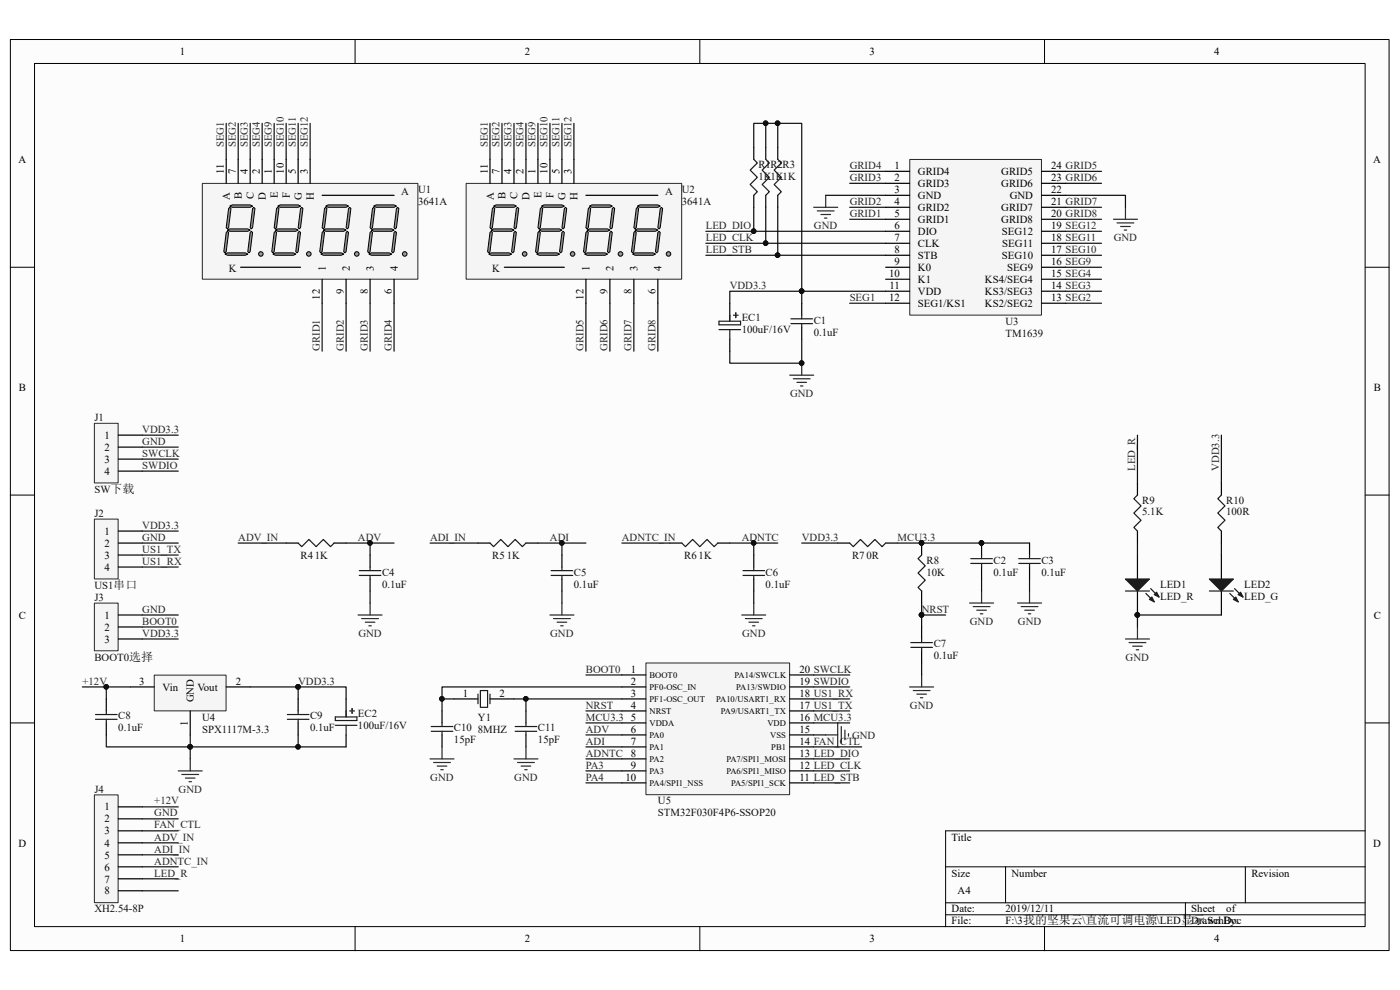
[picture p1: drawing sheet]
<svg xmlns="http://www.w3.org/2000/svg" width="297mm" height="210mm" viewBox="0 0 297 210" stroke-linecap="round" stroke-linejoin="round" font-family="sans-serif">
<path d="M2.2 8.4h292.5v193.2h-292.5z" fill="#fcfcfc"/>
<path d="M2.2 8.4h292.5v193.2h-292.5z" fill="none" stroke="#000" stroke-width=".21"/>
<path d="M7.4 13.5h282.2v183.1h-282.2z" fill="#fcfcfc"/>
<g fill="none" stroke="#000" stroke-width=".21">
<path d="M7.3 13.5h282.3v183.1h-282.3zM75.3 8.4v5.1M148.5 8.4v5.1M221.6 8.4v5.1M2.2 56.7h5.1M289.6 56.7h5.1M2.2 105h5.1M289.6 105h5.1M2.2 153.3h5.1M289.6 153.3h5.1M289.6 176.2h-89v20.4M75.3 196.6v5.1"/>
<path d="M148.5 196.6v5.1M200.6 183.9h89M200.6 191.5h89M200.6 194h89M213.3 183.9v7.6M221.6 196.6v5.1M251.5 191.5v5.1M264.2 183.9v7.6"/>
</g>
<g fill="none" stroke="#000" stroke-width=".25">
<path d="M195.5 115.2v2.5M208.2 115.2v2.5M218.4 115.2v2.5M195.5 125.4v2.5M195.5 133v2.5M195.5 138.1v2.5M208.2 120.3v2.5M218.4 120.3v2.5M93.8 150.8v2.5M93.8 155.9v2.5M96.3 148.3h5.1M103.9 148.3h5.1"/>
<path d="M111.6 150.8v2.5M111.6 155.9v2.5"/>
</g>
<g fill="none" stroke="#1c1c1c" stroke-width=".25">
<path d="M195.5 117.7l-.7 .8 1.5 1.5-1.5 1.6 1.5 1.5-1.5 1.5 .7 .8M205.9 119.5h4.6M205.9 118.5h4.6M208.2 117.7v.8M208.2 119.5v.8M216.1 119.5h4.6M216.1 118.5h4.6M218.4 117.7v.8M218.4 119.5v.8M193.2 137.3h4.6M193.2 136.3h4.6M195.5 135.5v.8"/>
<path d="M195.5 137.3v.8M91.5 155.1h4.6M91.5 154.1h4.6M93.8 153.3v.8M93.8 155.1v.8M101.4 147.2v2.1M101.9 146.5h1.5v3.5h-1.5zM103.9 147.2v2.1M109.3 155.1h4.6M109.3 154.1h4.6M111.6 153.3v.8M111.6 155.1v.8"/>
</g>
<g fill="none" stroke="#262626" stroke-width=".25">
<path d="M205.7 127.9h5.1M206.5 128.7h3.5M207.2 129.4h2.1M208 130.2h.5M208.2 125.4v2.5M215.9 127.9h5.1M216.6 128.7h3.6M217.4 129.4h2M218.2 130.2h.5M218.4 125.4v2.5M93.8 158.4v2.6M111.6 158.4v2.6"/>
<path d="M193 145.7h5.1M193.7 146.5h3.6M194.5 147.2h2M195.3 148h.5M195.5 143.2v2.5M91.2 161h5.1M92 161.7h3.6M92.8 162.5h2M93.5 163.3h.5M109 161h5.1M109.8 161.7h3.6M110.6 162.5h2"/>
<path d="M111.3 163.3h.5"/>
</g>
<g fill="#0e0e0e" stroke="#0e0e0e" stroke-width=".21">
<circle cx="208.2" cy="115.2" r=".48"/>
<circle cx="195.5" cy="115.2" r=".48"/>
<circle cx="195.5" cy="130.4" r=".48"/>
</g>
<path d="M32.8 143.3h15.2v7.5h-15.2z" fill="#f5f5f5"/>
<path d="M32.7 143.2h15.3v7.6h-15.3z" fill="none" stroke="#262626" stroke-width=".21"/>
<g fill="none" stroke="#000" stroke-width=".25">
<path d="M159.9 31.3v2.5M162.4 31.3v2.5M165 31.3v2.5M159.9 41.4v2.6M162.4 41.4v2.6M165 41.4v2.6M154.8 64.3v2.6M154.8 72v2.5M170.1 64.3v2.6M170.1 69.4v2.6M60.7 115.2h2.5M70.9 115.2h2.5"/>
<path d="M78.5 117.7v2.6M101.4 115.2h2.5M111.6 115.2h2.5M119.2 117.7v2.6M142.1 115.2h2.5M152.3 115.2h2.5M159.9 117.7v2.6M177.7 115.2h2.6M187.9 115.2h2.5M78.5 122.8v2.6M119.2 122.8v2.6M159.9 122.8v2.6"/>
<path d="M22.6 148.3v2.5M22.6 153.3v2.6M27.6 145.7h5.1M40.4 150.8v5.1M48 145.7h5.1M63.2 148.3v2.5M63.2 153.3v2.6M73.4 148.3v2.5M73.4 155.9v2.5"/>
</g>
<g fill="none" stroke="#262626" stroke-width=".25">
<path d="M172.6 44h5.1M173.4 44.7h3.5M174.2 45.5h2M174.9 46.3h.5M175.2 41.4v2.6M236.2 46.5h5.1M237 47.3h3.5M237.7 48h2.1M238.5 48.8h.5M238.8 44v2.5M167.5 79.6h5.1M170.1 77v2.6"/>
<path d="M168.3 80.3h3.6M169.1 81.1h2M169.8 81.9h.5M76 130.5h5.1M76.7 131.2h3.6M77.5 132h2M78.3 132.7h.5M78.5 127.9v2.6M116.7 130.5h5.1M117.4 131.2h3.6M118.2 132h2M119 132.7h.5"/>
<path d="M119.2 127.9v2.6M157.4 130.5h5M158.1 131.2h3.6M158.9 132h2M159.7 132.7h.5M159.9 127.9v2.6M175.2 155.9h2.5M177.7 153.3v5.1M178.5 154.1v3.6M179.2 154.9v2M180 155.6v.5M37.8 163.5h5.1"/>
<path d="M38.6 164.3h3.5M39.3 165h2.1M40.1 165.8h.5M40.4 161v2.5"/>
</g>
<g fill="none" stroke="#1c1c1c" stroke-width=".25">
<path d="M159.9 33.8l.8 .8-1.6 1.5 1.6 1.5-1.6 1.5 1.6 1.6-.8 .7M162.4 33.8l.8 .8-1.5 1.5 1.5 1.5-1.5 1.5 1.5 1.6-.8 .7M165 33.8l.8 .8-1.6 1.5 1.6 1.5-1.6 1.5 1.6 1.6-.8 .7M152.5 68.1h4.6v.8h-4.6zM152.5 69.9h4.6M154.8 66.9v1.2M154.8 69.9v2.1M155.6 66.9h1M156.1 66.4v1M167.8 68.6h4.6M167.8 67.6h4.6M170.1 66.9v.7"/>
<path d="M170.1 68.6v.8M63.2 115.2l.8 .8 1.5-1.6 1.6 1.6 1.5-1.6 1.5 1.6 .8-.8M103.9 115.2l.8 .8 1.5-1.6 1.6 1.6 1.5-1.6 1.5 1.6 .8-.8M144.6 115.2l.8 .8 1.5-1.6 1.6 1.6 1.5-1.6 1.5 1.6 .8-.8M180.3 115.2l.7 .8 1.5-1.6 1.6 1.6 1.5-1.6 1.5 1.6 .8-.8M76.2 122.1h4.6M76.2 121h4.6M78.5 120.3v.7M78.5 122.1v.7M116.9 122.1h4.6M116.9 121h4.6M119.2 120.3v.7"/>
<path d="M119.2 122.1v.7M157.6 122.1h4.6M157.6 121h4.6M159.9 120.3v.7M159.9 122.1v.7M20.3 152.6h4.5M20.3 151.6h4.5M22.6 150.8v.8M22.6 152.6v.7M61 152.6h4.5M61 151.6h4.5M63.2 150.8v.8"/>
<path d="M63.2 152.6v.7M71.1 152.1h4.6v.7h-4.6zM71.1 153.9h4.6M73.4 150.8v1.3M73.4 153.9v2M74.2 150.8h1M74.7 150.3v1"/>
</g>
<g fill="#0e0e0e" stroke="#0e0e0e" stroke-width=".21">
<circle cx="63.2" cy="145.7" r=".48"/>
<circle cx="170.1" cy="77" r=".48"/>
<circle cx="93.7" cy="148.2" r=".48"/>
<circle cx="111.6" cy="148.2" r=".48"/>
<circle cx="195.5" cy="130.4" r=".48"/>
<circle cx="22.5" cy="145.7" r=".48"/>
<circle cx="40.3" cy="158.4" r=".48"/>
<circle cx="63.2" cy="158.4" r=".48"/>
<circle cx="78.5" cy="115.2" r=".48"/>
<circle cx="119.2" cy="115.2" r=".48"/>
<circle cx="159.9" cy="115.2" r=".48"/>
<circle cx="195.5" cy="115.2" r=".48"/>
<circle cx="208.2" cy="115.2" r=".48"/>
<circle cx="159.9" cy="49" r=".48"/>
<circle cx="162.4" cy="51.6" r=".48"/>
<circle cx="165" cy="54.1" r=".49"/>
<circle cx="162.4" cy="26.1" r=".48"/>
<circle cx="165" cy="26.1" r=".49"/>
<circle cx="170.1" cy="61.8" r=".48"/>
</g>
<g fill="none" stroke="#0e0e0e" stroke-width=".25">
<path d="M48 26.2v7.6M50.5 26.2v7.6M53.1 26.2v7.6M55.6 26.2v7.6M58.2 26.2v7.6M60.7 26.2v7.6M63.2 26.2v7.6M65.8 26.2v7.6M103.9 26.2v7.6M106.5 26.2v7.6M109 26.2v7.6M111.6 26.2v7.6"/>
<path d="M114.1 26.2v7.6M116.7 26.2v7.6M119.2 26.2v7.6M121.8 26.2v7.6M162.4 26.2v5.1M165 26.2v5.1M180.3 38.9h7.6M180.3 36.3h7.6M226 38.9h7.7M226 36.3h7.7M149.7 54.1h15.3M149.7 51.6h12.7"/>
<path d="M149.7 49.1h10.2M159.9 44v5.1h28M162.4 44v7.6h25.5M165 44v10.1h22.9M175.2 41.4h12.7M180.3 46.5h7.6M180.3 44h7.6M226 41.4h12.8v2.6M226 59.2h7.7M226 56.7h7.7M226 54.1h7.7M226 51.6h7.7"/>
<path d="M226 49.1h7.7M226 46.5h7.7M226 44h7.7M68.3 64.3v10.2M73.4 64.3v10.2M78.5 64.3v10.2M83.6 64.3v10.2M124.3 64.3v10.2M129.4 64.3v10.2M134.5 64.3v10.2M139.6 64.3v10.2M154.8 64.3v-2.5h15.3v2.5"/>
<path d="M170.1 72v5h-15.3v-2.5M180.3 64.3h7.6M226 64.3h7.7M226 61.8h7.7M30.2 92.3h7.6M30.2 94.8h7.6M30.2 97.4h7.6M30.2 99.9h7.6M30.2 112.7h7.6M30.2 115.2h7.6M30.2 117.7h7.6M50.5 115.2h10.2"/>
<path d="M73.4 115.2h10.2M78.5 115.2v2.5M91.2 115.2h10.2M114.1 115.2h10.2M119.2 115.2v2.5M131.9 115.2h10.2M154.8 115.2h10.2M159.9 115.2v2.5M170.1 115.2h7.6M190.4 115.2h28M30.2 120.3h7.6M78.5 125.4v2.5"/>
<path d="M119.2 125.4v2.5M159.9 125.4v2.5M195.5 127.9v5.1M195.5 130.5h5.1M208.2 122.8v2.6M218.4 122.8v2.6M17.5 145.7h10.1M22.6 155.9v2.5h50.8M22.6 145.7v2.6M40.4 155.9v5.1M53.1 145.7h20.3v2.6M63.2 145.7v2.6"/>
<path d="M63.2 155.9v2.5M93.8 148.3v2.5M111.6 148.3v2.5M124.3 153.3h7.6M124.3 150.8h7.6M124.3 158.4h7.6M124.3 155.9h7.6M131.9 145.7h-38.1v2.6h2.5M172.6 153.3h7.7M172.6 150.8h7.7M172.6 145.7h7.7M172.6 148.3h7.7"/>
<path d="M172.6 143.2h7.7M172.6 155.9h2.6M195.5 140.6v2.6M124.3 161h7.6M172.6 161h7.7M172.6 163.5h7.7M172.6 166.1h7.7"/>
</g>
<path d="M20.1 128h5v10h-5z" fill="#f5f5f5"/>
<path d="M20 127.9h5.1v10.1h-5.1z" fill="none" stroke="#262626" stroke-width=".21"/>
<path d="M25.1 130.5h5.1M25.1 133h5.1M25.1 135.5h5.1" fill="none" stroke="#000" stroke-width=".25"/>
<path d="M30.2 133h7.6M30.2 130.5h7.6M30.2 135.5h7.6M124.3 143.2h7.6M172.6 158.4h10.2M30.2 171.2h7.6M30.2 173.7h7.6M30.2 176.2h7.6M30.2 178.8h7.6M30.2 181.3h7.6M30.2 183.9h7.6" fill="none" stroke="#0e0e0e" stroke-width=".25"/>
<path d="M43 38.9h45.6v20.3h-45.6z" fill="#f5f5f5"/>
<path d="M42.9 38.9h45.7v20.3h-45.7z" fill="none" stroke="#262626" stroke-width=".21"/>
<path d="M48 33.8v5.1M50.5 33.8v5.1M53.1 33.8v5.1M55.6 33.8v5.1M58.2 33.8v5.1M60.7 33.8v5.1M68.3 59.2v5.1M73.4 59.2v5.1M78.5 59.2v5.1M83.6 59.2v5.1" fill="none" stroke="#000" stroke-width=".25"/>
<g fill="#969696" stroke="#000" stroke-width=".21">
<path d="M47.7 53.9l.5-.3h3.9l.5 .3-.5 .2h-3.9z" fill-rule="evenodd"/>
<path d="M48.2 48.8l.5-.2h3.9l.5 .2-.5 .3h-3.9z" fill-rule="evenodd"/>
<path d="M48.7 43.7l.6-.2h3.8l.5 .2-.5 .3h-3.8z" fill-rule="evenodd"/>
<path d="M53.6 44.2l.2-.2 .3 .2-.5 4.1-.3 .3-.2-.3z" fill-rule="evenodd"/>
<path d="M48.5 44.2l.2-.2 .3 .2-.5 4.1-.3 .3-.2-.3z" fill-rule="evenodd"/>
<path d="M48 49.3l.2-.2 .3 .2-.5 4.1-.3 .2-.2-.2z" fill-rule="evenodd"/>
<path d="M53.1 49.3l.2-.2 .3 .2-.5 4.1-.3 .2-.2-.2z" fill-rule="evenodd"/>
<path d="M57.9 53.9l.5-.3h3.8l.5 .3-.5 .2h-3.8z" fill-rule="evenodd"/>
<path d="M58.4 48.8l.5-.2h3.8l.5 .2-.5 .3h-3.8z" fill-rule="evenodd"/>
<path d="M58.9 43.7l.5-.2h3.8l.6 .2-.6 .3h-3.8z" fill-rule="evenodd"/>
<path d="M63.8 44.2l.2-.2 .3 .2-.5 4.1-.3 .3-.3-.3z" fill-rule="evenodd"/>
<path d="M58.7 44.2l.2-.2 .3 .2-.5 4.1-.3 .3-.2-.3z" fill-rule="evenodd"/>
<path d="M58.2 49.3l.2-.2 .3 .2-.5 4.1-.3 .2-.2-.2z" fill-rule="evenodd"/>
<path d="M63.2 49.3l.3-.2 .3 .2-.6 4.1-.2 .2-.3-.2z" fill-rule="evenodd"/>
<path d="M68.1 53.9l.5-.3h3.8l.5 .3-.5 .2h-3.8z" fill-rule="evenodd"/>
<path d="M68.6 48.8l.5-.2h3.8l.5 .2-.5 .3h-3.8z" fill-rule="evenodd"/>
<path d="M69.1 43.7l.5-.2h3.8l.5 .2-.5 .3h-3.8z" fill-rule="evenodd"/>
<path d="M73.9 44.2l.3-.2 .2 .2-.5 4.1-.2 .3-.3-.3z" fill-rule="evenodd"/>
<path d="M68.8 44.2l.3-.2 .3 .2-.6 4.1-.2 .3-.3-.3z" fill-rule="evenodd"/>
<path d="M68.3 49.3l.3-.2 .2 .2-.5 4.1-.2 .2-.3-.2z" fill-rule="evenodd"/>
<path d="M73.4 49.3l.3-.2 .2 .2-.5 4.1-.2 .2-.3-.2z" fill-rule="evenodd"/>
<path d="M78.3 53.9l.5-.3h3.8l.5 .3-.5 .2h-3.8z" fill-rule="evenodd"/>
<path d="M78.8 48.8l.5-.2h3.8l.5 .2-.5 .3h-3.8z" fill-rule="evenodd"/>
<path d="M79.3 43.7l.5-.2h3.8l.5 .2-.5 .3h-3.8z" fill-rule="evenodd"/>
<path d="M84.1 44.2l.3-.2 .2 .2-.5 4.1-.2 .3-.3-.3z" fill-rule="evenodd"/>
<path d="M79 44.2l.3-.2 .2 .2-.5 4.1-.2 .3-.3-.3z" fill-rule="evenodd"/>
<path d="M78.5 49.3l.3-.2 .2 .2-.5 4.1-.2 .2-.3-.2z" fill-rule="evenodd"/>
<path d="M83.6 49.3l.3-.2 .2 .2-.5 4.1-.3 .2-.2-.2z" fill-rule="evenodd"/>
<circle cx="55.3" cy="53.9" r=".48"/>
<circle cx="65.5" cy="53.9" r=".48"/>
<circle cx="75.7" cy="53.9" r=".48"/>
<circle cx="85.9" cy="53.9" r=".48"/>
</g>
<path d="M63.2 33.8v5.1M65.8 33.8v5.1M51 56.7h12.8M68.3 41.4h15.3" fill="none" stroke="#000" stroke-width=".25"/>
<path d="M98.9 38.9h45.7v20.3h-45.7z" fill="#f5f5f5"/>
<path d="M98.9 38.9h45.7v20.3h-45.7z" fill="none" stroke="#262626" stroke-width=".21"/>
<path d="M103.9 33.8v5.1M106.5 33.8v5.1M109 33.8v5.1M111.6 33.8v5.1M114.1 33.8v5.1M116.7 33.8v5.1M124.3 59.2v5.1M129.4 59.2v5.1M134.5 59.2v5.1M139.6 59.2v5.1" fill="none" stroke="#000" stroke-width=".25"/>
<g fill="#969696" stroke="#000" stroke-width=".21">
<path d="M103.7 53.9l.5-.3h3.8l.5 .3-.5 .2h-3.8z" fill-rule="evenodd"/>
<path d="M104.2 48.8l.5-.2h3.8l.5 .2-.5 .3h-3.8z" fill-rule="evenodd"/>
<path d="M104.7 43.7l.5-.2h3.8l.5 .2-.5 .3h-3.8z" fill-rule="evenodd"/>
<path d="M109.5 44.2l.3-.2 .3 .2-.6 4.1-.2 .3-.3-.3z" fill-rule="evenodd"/>
<path d="M104.5 44.2l.2-.2 .3 .2-.5 4.1-.3 .3-.3-.3z" fill-rule="evenodd"/>
<path d="M103.9 49.3l.3-.2 .3 .2-.6 4.1-.2 .2-.3-.2z" fill-rule="evenodd"/>
<path d="M109 49.3l.3-.2 .2 .2-.5 4.1-.2 .2-.3-.2z" fill-rule="evenodd"/>
<path d="M113.9 53.9l.5-.3h3.8l.5 .3-.5 .2h-3.8z" fill-rule="evenodd"/>
<path d="M114.4 48.8l.5-.2h3.8l.5 .2-.5 .3h-3.8z" fill-rule="evenodd"/>
<path d="M114.9 43.7l.5-.2h3.8l.5 .2-.5 .3h-3.8z" fill-rule="evenodd"/>
<path d="M119.7 44.2l.3-.2 .2 .2-.5 4.1-.2 .3-.3-.3z" fill-rule="evenodd"/>
<path d="M114.6 44.2l.3-.2 .2 .2-.5 4.1-.2 .3-.3-.3z" fill-rule="evenodd"/>
<path d="M114.1 49.3l.3-.2 .2 .2-.5 4.1-.2 .2-.3-.2z" fill-rule="evenodd"/>
<path d="M119.2 49.3l.3-.2 .2 .2-.5 4.1-.2 .2-.3-.2z" fill-rule="evenodd"/>
<path d="M124 53.9l.5-.3h3.9l.5 .3-.5 .2h-3.9z" fill-rule="evenodd"/>
<path d="M124.5 48.8l.6-.2h3.8l.5 .2-.5 .3h-3.8z" fill-rule="evenodd"/>
<path d="M125.1 43.7l.5-.2h3.8l.5 .2-.5 .3h-3.8z" fill-rule="evenodd"/>
<path d="M130.1 44l.3 .2-.5 4.1-.3 .3-.2-.3 .5-4.1z" fill-rule="evenodd"/>
<path d="M124.8 44.2l.3-.2 .2 .2-.5 4.1-.3 .3-.2-.3z" fill-rule="evenodd"/>
<path d="M124.3 49.3l.2-.2 .3 .2-.5 4.1-.3 .2-.2-.2z" fill-rule="evenodd"/>
<path d="M129.6 49.1l.3 .2-.5 4.1-.3 .2-.2-.2 .5-4.1z" fill-rule="evenodd"/>
<path d="M134.2 53.9l.5-.3h3.8l.5 .3-.5 .2h-3.8z" fill-rule="evenodd"/>
<path d="M134.7 48.8l.5-.2h3.8l.6 .2-.6 .3h-3.8z" fill-rule="evenodd"/>
<path d="M135.2 43.7l.5-.2h3.9l.5 .2-.5 .3h-3.9z" fill-rule="evenodd"/>
<path d="M140.1 44.2l.2-.2 .3 .2-.5 4.1-.3 .3-.2-.3z" fill-rule="evenodd"/>
<path d="M135 44.2l.2-.2 .3 .2-.5 4.1-.3 .3-.2-.3z" fill-rule="evenodd"/>
<path d="M134.5 49.3l.2-.2 .3 .2-.5 4.1-.3 .2-.2-.2z" fill-rule="evenodd"/>
<path d="M139.6 49.3l.2-.2 .3 .2-.5 4.1-.3 .2-.3-.2z" fill-rule="evenodd"/>
<circle cx="111.3" cy="53.9" r=".48"/>
<circle cx="121.5" cy="53.9" r=".48"/>
<circle cx="131.6" cy="53.9" r=".49"/>
<circle cx="141.8" cy="53.9" r=".48"/>
</g>
<path d="M119.2 33.8v5.1M121.8 33.8v5.1M107 56.7h12.7M124.3 41.4h15.3" fill="none" stroke="#000" stroke-width=".25"/>
<path d="M159.9 31.3v-5.1h10.2v35.6h17.8" fill="none" stroke="#0e0e0e" stroke-width=".25"/>
<g fill="#0e0e0e" stroke="#0e0e0e" stroke-width=".21">
<circle cx="162.4" cy="26.1" r=".48"/>
<circle cx="165" cy="26.1" r=".49"/>
<circle cx="170.1" cy="61.8" r=".48"/>
</g>
<path d="M193 33.9h27.9v32.9h-27.9z" fill="#f5f5f5"/>
<path d="M193 33.8h27.9v33h-27.9z" fill="none" stroke="#262626" stroke-width=".21"/>
<g fill="none" stroke="#000" stroke-width=".25">
<path d="M187.9 36.3h5.1M187.9 38.9h5.1M221 36.3h5M221 38.9h5M187.9 41.4h5.1M187.9 44h5.1M187.9 46.5h5.1M187.9 49.1h5.1M187.9 51.6h5.1M187.9 54.1h5.1M187.9 56.7h5.1M187.9 59.2h5.1"/>
<path d="M221 41.4h5M221 44h5M221 46.5h5M221 49.1h5M221 51.6h5M221 54.1h5M221 56.7h5M221 59.2h5M187.9 61.8h5.1M187.9 64.3h5.1M221 61.8h5M221 64.3h5"/>
</g>
<path d="M109 148.3h22.9" fill="none" stroke="#0e0e0e" stroke-width=".25"/>
<circle cx="111.6" cy="148.2" r=".48" fill="#0e0e0e" stroke="#0e0e0e" stroke-width=".21"/>
<path d="M137.1 140.7h30.4v27.9h-30.4z" fill="#f5f5f5"/>
<path d="M137 140.6h30.5v28h-30.5z" fill="none" stroke="#262626" stroke-width=".21"/>
<g fill="none" stroke="#000" stroke-width=".25">
<path d="M131.9 143.2h5.1M131.9 145.7h5.1M131.9 148.3h5.1M131.9 150.8h5.1M131.9 153.3h5.1M131.9 155.9h5.1M131.9 158.4h5.1M167.5 143.2h5.1M167.5 145.7h5.1M167.5 148.3h5.1M167.5 150.8h5.1M167.5 153.3h5.1"/>
<path d="M167.5 155.9h5.1M167.5 158.4h5.1M131.9 161h5.1M131.9 163.5h5.1M131.9 166.1h5.1M167.5 161h5.1M167.5 163.5h5.1M167.5 166.1h5.1"/>
</g>
<path d="M20.1 110.2h5v12.6h-5z" fill="#f5f5f5"/>
<path d="M20 110.1h5.1v12.7h-5.1z" fill="none" stroke="#262626" stroke-width=".21"/>
<path d="M25.1 112.7h5.1M25.1 115.2h5.1M25.1 117.7h5.1M25.1 120.3h5.1" fill="none" stroke="#000" stroke-width=".25"/>
<path d="M20.1 89.8h5v12.6h-5z" fill="#f5f5f5"/>
<path d="M20 89.8h5.1v12.6h-5.1z" fill="none" stroke="#262626" stroke-width=".21"/>
<path d="M25.1 92.3h5.1M25.1 94.8h5.1M25.1 97.4h5.1M25.1 99.9h5.1M241.3 102.5v2.5M241.3 112.7v2.5M241.3 117.7v5.1M259.1 102.5v2.5M259.1 112.7v2.5M259.1 117.7v5.1M241.3 125.4v5.1M259.1 125.4v5.1" fill="none" stroke="#000" stroke-width=".25"/>
<path d="M241.3 92.3v10.2M259.1 92.3v10.2M241.3 115.2v2.5M259.1 115.2v2.5M259.1 130.5h-17.8v2.5M30.2 186.4h7.6M30.2 189h7.6" fill="none" stroke="#0e0e0e" stroke-width=".25"/>
<circle cx="241.3" cy="130.4" r=".48" fill="#0e0e0e" stroke="#0e0e0e" stroke-width=".21"/>
<g fill="#1c1c1c" stroke="#1c1c1c" stroke-width=".25">
<path d="M238.8 122.8h5l-2.5 2.6z"/>
<path d="M243.8 127.1l.6-.5 .5 1.1z"/>
<path d="M245.4 125.6l.5 1-1-.5z"/>
<path d="M256.6 122.8h5.1l-2.6 2.6z"/>
<path d="M261.7 127.1l.5-.5 .5 1.1z"/>
<path d="M262.7 126.1l.5-.5 .5 1z"/>
</g>
<path d="M241.3 105l-.8 .8 1.6 1.5-1.6 1.5 1.6 1.6-1.6 1.5 .8 .8M259.1 105l-.8 .8 1.6 1.5-1.6 1.5 1.6 1.6-1.6 1.5 .8 .8M238.8 125.4h5M243.1 125.9l1.8 1.8M244.1 124.9l1.8 1.7M256.6 125.4h5.1M260.9 125.9l1.8 1.8M261.9 124.9l1.8 1.7" fill="none" stroke="#1c1c1c" stroke-width=".25"/>
<path d="M238.8 135.5h5M239.5 136.3h3.6M240.3 137.1h2M241 137.8h.6M241.3 133v2.5" fill="none" stroke="#262626" stroke-width=".25"/>
<path d="M20.1 168.7h5v22.8h-5z" fill="#f5f5f5"/>
<path d="M20 168.6h5.1v22.9h-5.1z" fill="none" stroke="#262626" stroke-width=".21"/>
<path d="M25.1 171.2h5.1M25.1 173.7h5.1M25.1 176.2h5.1M25.1 178.8h5.1M25.1 181.3h5.1M25.1 183.9h5.1M25.1 186.4h5.1M25.1 189h5.1" fill="none" stroke="#000" stroke-width=".25"/>
<path d="M124.3 163.5h7.6M124.3 166.1h7.6" fill="none" stroke="#0e0e0e" stroke-width=".25"/>
<g font-size="2.3">
<text x="38.2" y="11.7">1</text>
<text x="111.3" y="11.7">2</text>
<text x="184.4" y="11.7">3</text>
<text x="257.6" y="11.7">4</text>
<text x="3.9" y="34.6">A</text>
<text x="189.8" y="35.9">1</text>
<text x="223" y="35.9">24 GRID5</text>
<text x="291.3" y="34.6">A</text>
<text x="47.5" y="36.9" transform="rotate(-90 47.5 36.9)">11</text>
<text x="50" y="36.9" transform="rotate(-90 50 36.9)">7</text>
<text x="52.6" y="36.9" transform="rotate(-90 52.6 36.9)">4</text>
<text x="55.1" y="36.9" transform="rotate(-90 55.1 36.9)">2</text>
<text x="57.7" y="36.9" transform="rotate(-90 57.7 36.9)">1</text>
<text x="60.2" y="36.9" transform="rotate(-90 60.2 36.9)">10</text>
<text x="61.5" y="42" transform="rotate(-90 61.5 42)">F</text>
<text x="62.7" y="36.9" transform="rotate(-90 62.7 36.9)">5</text>
<text x="65.3" y="36.9" transform="rotate(-90 65.3 36.9)">3</text>
<text x="103.5" y="36.9" transform="rotate(-90 103.5 36.9)">11</text>
<text x="106" y="36.9" transform="rotate(-90 106 36.9)">7</text>
<text x="108.5" y="36.9" transform="rotate(-90 108.5 36.9)">4</text>
<text x="111.1" y="36.9" transform="rotate(-90 111.1 36.9)">2</text>
<text x="113.6" y="36.9" transform="rotate(-90 113.6 36.9)">1</text>
<text x="116.2" y="36.9" transform="rotate(-90 116.2 36.9)">10</text>
<text x="117.4" y="42" transform="rotate(-90 117.4 42)">F</text>
<text x="118.7" y="36.9" transform="rotate(-90 118.7 36.9)">5</text>
<text x="121.2" y="36.9" transform="rotate(-90 121.2 36.9)">3</text>
<text x="189.8" y="38.4">2</text>
<text x="189.8" y="40.9">3</text>
<text x="194.7" y="37.1">GRID4</text>
<text x="194.7" y="39.7">GRID3</text>
<text x="212.4" y="39.7">GRID6</text>
<text x="212.4" y="37.1">GRID5</text>
<text x="223" y="40.9">22</text>
<text x="223" y="38.4">23 GRID6</text>
<text x="48.8" y="42.3" transform="rotate(-90 48.8 42.3)">A</text>
<text x="51.3" y="42.2" transform="rotate(-90 51.3 42.2)">B</text>
<text x="53.8" y="42.2" transform="rotate(-90 53.8 42.2)">C</text>
<text x="56.4" y="42.3" transform="rotate(-90 56.4 42.3)">D</text>
<text x="58.9" y="42.1" transform="rotate(-90 58.9 42.1)">E</text>
<text x="64" y="42.3" transform="rotate(-90 64 42.3)">G</text>
<text x="66.5" y="42.3" transform="rotate(-90 66.5 42.3)">H</text>
<text x="104.7" y="42.3" transform="rotate(-90 104.7 42.3)">A</text>
<text x="107.3" y="42.2" transform="rotate(-90 107.3 42.2)">B</text>
<text x="109.8" y="42.2" transform="rotate(-90 109.8 42.2)">C</text>
<text x="112.4" y="42.3" transform="rotate(-90 112.4 42.3)">D</text>
<text x="114.9" y="42.1" transform="rotate(-90 114.9 42.1)">E</text>
<text x="120" y="42.3" transform="rotate(-90 120 42.3)">G</text>
<text x="122.5" y="42.3" transform="rotate(-90 122.5 42.3)">H</text>
<text x="189.8" y="43.5">4</text>
<text x="189.8" y="46">5</text>
<text x="194.7" y="42.2">GND</text>
<text x="194.7" y="44.7">GRID2</text>
<text x="194.7" y="47.3">GRID1</text>
<text x="212.4" y="47.3">GRID8</text>
<text x="212.4" y="44.7">GRID7</text>
<text x="214.2" y="42.2">GND</text>
<text x="223" y="46">20 GRID8</text>
<text x="223" y="43.5">21 GRID7</text>
<text x="189.8" y="48.6">6</text>
<text x="189.8" y="51.1">7</text>
<text x="189.8" y="53.6">8</text>
<text x="194.7" y="49.8">DIO</text>
<text x="194.7" y="52.4">CLK</text>
<text x="212.6" y="49.8">SEG12</text>
<text x="212.6" y="52.4">SEG11</text>
<text x="223" y="53.6">17 SEG10</text>
<text x="223" y="51.1">18 SEG11</text>
<text x="223" y="48.6">19 SEG12</text>
<text x="69.1" y="57.4" transform="rotate(-90 69.1 57.4)">1</text>
<text x="74.2" y="57.4" transform="rotate(-90 74.2 57.4)">2</text>
<text x="79.3" y="57.4" transform="rotate(-90 79.3 57.4)">3</text>
<text x="84.4" y="57.4" transform="rotate(-90 84.4 57.4)">4</text>
<text x="125.1" y="57.4" transform="rotate(-90 125.1 57.4)">1</text>
<text x="130.2" y="57.4" transform="rotate(-90 130.2 57.4)">2</text>
<text x="135.3" y="57.4" transform="rotate(-90 135.3 57.4)">3</text>
<text x="140.3" y="57.4" transform="rotate(-90 140.3 57.4)">4</text>
<text x="188.6" y="58.8">10</text>
<text x="189.8" y="56.2">9</text>
<text x="194.7" y="54.9">STB</text>
<text x="194.7" y="57.4">K0</text>
<text x="212.6" y="54.9">SEG10</text>
<text x="213.7" y="57.4">SEG9</text>
<text x="223" y="58.8">15 SEG4</text>
<text x="223" y="56.2">16 SEG9</text>
<text x="67.8" y="63.6" transform="rotate(-90 67.8 63.6)">12</text>
<text x="72.9" y="62.4" transform="rotate(-90 72.9 62.4)">9</text>
<text x="78" y="62.4" transform="rotate(-90 78 62.4)">8</text>
<text x="83.1" y="62.4" transform="rotate(-90 83.1 62.4)">6</text>
<text x="123.8" y="63.6" transform="rotate(-90 123.8 63.6)">12</text>
<text x="128.9" y="62.4" transform="rotate(-90 128.9 62.4)">9</text>
<text x="134" y="62.4" transform="rotate(-90 134 62.4)">8</text>
<text x="139.1" y="62.4" transform="rotate(-90 139.1 62.4)">6</text>
<text x="188.6" y="63.8">12</text>
<text x="188.7" y="61.3">11</text>
<text x="194.7" y="60">K1</text>
<text x="194.7" y="62.6">VDD</text>
<text x="194.7" y="65.1">SEG1/KS1</text>
<text x="209" y="65.1">KS2/SEG2</text>
<text x="209" y="62.6">KS3/SEG3</text>
<text x="209" y="60">KS4/SEG4</text>
<text x="223" y="63.8">13 SEG2</text>
<text x="223" y="61.3">14 SEG3</text>
<text x="4" y="82.9">B</text>
<text x="291.4" y="82.9">B</text>
<text x="22.2" y="93.1">1</text>
<text x="22.2" y="95.6">2</text>
<text x="22.2" y="98.2">3</text>
<text x="22.2" y="100.7">4</text>
<text x="22.2" y="113.4">1</text>
<text x="22.2" y="116">2</text>
<text x="22.2" y="118.5">3</text>
<text x="22.2" y="121.1">4</text>
<text x="4" y="131.2">C</text>
<text x="22.2" y="131.2">1</text>
<text x="291.4" y="131.2">C</text>
<text x="22.2" y="133.8">2</text>
<text x="22.2" y="136.3">3</text>
<text x="133.8" y="142.7">1</text>
<text x="169.6" y="142.7">20 SWCLK</text>
<text x="29.5" y="145.2">3</text>
<text x="34.5" y="146.5">Vin</text>
<text x="41.1" y="149" transform="rotate(-90 41.1 149)">GND</text>
<text x="41.9" y="146.5">Vout</text>
<text x="50" y="145.2">2</text>
<text x="98.2" y="147.7">1</text>
<text x="106" y="147.7">2</text>
<text x="133.8" y="145.2">2</text>
<text x="133.8" y="147.7">3</text>
<text x="169.6" y="147.7">18 US1_RX</text>
<text x="169.6" y="145.2">19 SWDIO</text>
<text x="39.9" y="154" transform="rotate(-90 39.9 154)">1</text>
<text x="133.8" y="150.3">4</text>
<text x="133.8" y="152.9">5</text>
<text x="133.8" y="155.4">6</text>
<text x="169.6" y="155.4">15</text>
<text x="169.6" y="152.9">16 MCU3.3</text>
<text x="169.6" y="150.3">17 US1_TX</text>
<text x="133.8" y="157.9">7</text>
<text x="133.8" y="160.5">8</text>
<text x="169.6" y="160.5">13 LED_DIO</text>
<text x="169.6" y="157.9">14 FAN_CTL</text>
<text x="132.7" y="165.6">10</text>
<text x="133.8" y="163">9</text>
<text x="169.6" y="165.6">11 LED_STB</text>
<text x="169.6" y="163">12 LED_CLK</text>
<text x="22.2" y="171.9">1</text>
<text x="3.9" y="179.6">D</text>
<text x="22.2" y="174.5">2</text>
<text x="22.2" y="177">3</text>
<text x="22.2" y="179.6">4</text>
<text x="201.9" y="178.3">Title</text>
<text x="291.3" y="179.6">D</text>
<text x="22.2" y="182.1">5</text>
<text x="22.2" y="184.7">6</text>
<text x="201.9" y="185.9">Size</text>
<text x="214.6" y="185.9">Number</text>
<text x="265.5" y="185.9">Revision</text>
<text x="22.2" y="187.2">7</text>
<text x="22.2" y="189.7">8</text>
<text x="203.2" y="189.7">A4</text>
<text x="201.9" y="193.5">Date:</text>
<text x="201.9" y="196.1">File:</text>
<text x="213.3" y="193.5">2019/12/11</text>
<text x="213.3" y="196.1">F:\3我的坚果云\直流可调电源\LED显示.SchDoc</text>
<text x="252.7" y="193.5">Sheet</text>
<text x="252.7" y="196.1">Drawn By:</text>
<text x="260.2" y="193.5">of</text>
<text x="38.2" y="199.9">1</text>
<text x="111.3" y="199.9">2</text>
<text x="184.4" y="199.9">3</text>
<text x="257.6" y="199.9">4</text>
</g>
<g font-size="2.3" fill="#262626">
<text x="47.5" y="31.2" transform="rotate(-90 47.5 31.2)">SEG1</text>
<text x="50" y="31.2" transform="rotate(-90 50 31.2)">SEG2</text>
<text x="52.6" y="31.2" transform="rotate(-90 52.6 31.2)">SEG3</text>
<text x="55.1" y="31.2" transform="rotate(-90 55.1 31.2)">SEG4</text>
<text x="57.7" y="31.2" transform="rotate(-90 57.7 31.2)">SEG9</text>
<text x="60.2" y="31.2" transform="rotate(-90 60.2 31.2)">SEG10</text>
<text x="62.7" y="31.2" transform="rotate(-90 62.7 31.2)">SEG11</text>
<text x="65.3" y="31.2" transform="rotate(-90 65.3 31.2)">SEG12</text>
<text x="103.5" y="31.2" transform="rotate(-90 103.5 31.2)">SEG1</text>
<text x="106" y="31.2" transform="rotate(-90 106 31.2)">SEG2</text>
<text x="108.5" y="31.2" transform="rotate(-90 108.5 31.2)">SEG3</text>
<text x="111.1" y="31.2" transform="rotate(-90 111.1 31.2)">SEG4</text>
<text x="113.6" y="31.2" transform="rotate(-90 113.6 31.2)">SEG9</text>
<text x="116.2" y="31.2" transform="rotate(-90 116.2 31.2)">SEG10</text>
<text x="118.7" y="31.2" transform="rotate(-90 118.7 31.2)">SEG11</text>
<text x="121.2" y="31.2" transform="rotate(-90 121.2 31.2)">SEG12</text>
<text x="180.3" y="35.9">GRID4</text>
<text x="180.3" y="38.4">GRID3</text>
<text x="180.3" y="46">GRID1</text>
<text x="180.3" y="43.5">GRID2</text>
<text x="149.7" y="48.6">LED_DIO</text>
<text x="149.7" y="51.1">LED_CLK</text>
<text x="149.7" y="53.6">LED_STB</text>
<text x="172.7" y="48.6">GND</text>
<text x="236.3" y="51.1">GND</text>
<text x="154.8" y="61.3">VDD3.3</text>
<text x="180.3" y="63.8">SEG1</text>
<text x="67.8" y="74.5" transform="rotate(-90 67.8 74.5)">GRID1</text>
<text x="72.9" y="74.5" transform="rotate(-90 72.9 74.5)">GRID2</text>
<text x="78" y="74.5" transform="rotate(-90 78 74.5)">GRID3</text>
<text x="83.1" y="74.5" transform="rotate(-90 83.1 74.5)">GRID4</text>
<text x="123.8" y="74.5" transform="rotate(-90 123.8 74.5)">GRID5</text>
<text x="128.9" y="74.5" transform="rotate(-90 128.9 74.5)">GRID6</text>
<text x="134" y="74.5" transform="rotate(-90 134 74.5)">GRID7</text>
<text x="139.1" y="74.5" transform="rotate(-90 139.1 74.5)">GRID8</text>
<text x="167.6" y="84.2">GND</text>
<text x="30.2" y="91.8">VDD3.3</text>
<text x="30.2" y="94.4">GND</text>
<text x="30.2" y="99.4">SWDIO</text>
<text x="30.2" y="96.9">SWCLK</text>
<text x="240.8" y="99.9" transform="rotate(-90 240.8 99.9)">LED_R</text>
<text x="258.6" y="99.9" transform="rotate(-90 258.6 99.9)">VDD3.3</text>
<text x="30.2" y="112.1">VDD3.3</text>
<text x="30.2" y="114.7">GND</text>
<text x="30.2" y="117.2">US1_TX</text>
<text x="30.2" y="119.8">US1_RX</text>
<text x="50.5" y="114.7">ADV_IN</text>
<text x="75.9" y="114.7">ADV</text>
<text x="91.2" y="114.7">ADI_IN</text>
<text x="116.7" y="114.7">ADI</text>
<text x="131.9" y="114.7">ADNTC_IN</text>
<text x="157.3" y="114.7">ADNTC</text>
<text x="170.1" y="114.7">VDD3.3</text>
<text x="190.4" y="114.7">MCU3.3</text>
<text x="30.2" y="130">GND</text>
<text x="195.5" y="130">NRST</text>
<text x="30.2" y="132.5">BOOT0</text>
<text x="30.2" y="135">VDD3.3</text>
<text x="76" y="135">GND</text>
<text x="116.7" y="135">GND</text>
<text x="157.4" y="135">GND</text>
<text x="205.7" y="132.5">GND</text>
<text x="215.9" y="132.5">GND</text>
<text x="124.3" y="142.7">BOOT0</text>
<text x="238.8" y="140.1">GND</text>
<text x="17.5" y="145.2">+12V</text>
<text x="63.2" y="145.2">VDD3.3</text>
<text x="124.3" y="152.9">MCU3.3</text>
<text x="124.3" y="150.3">NRST</text>
<text x="124.3" y="155.4">ADV</text>
<text x="193" y="150.3">GND</text>
<text x="124.3" y="157.9">ADI</text>
<text x="124.3" y="160.5">ADNTC</text>
<text x="180.8" y="156.7">GND</text>
<text x="91.3" y="165.6">GND</text>
<text x="109.1" y="165.6">GND</text>
<text x="124.3" y="163">PA3</text>
<text x="124.3" y="165.6">PA4</text>
<text x="32.7" y="170.6">+12V</text>
<text x="32.7" y="173.2">GND</text>
<text x="37.9" y="168.1">GND</text>
<text x="32.7" y="175.7">FAN_CTL</text>
<text x="32.7" y="178.3">ADV_IN</text>
<text x="32.7" y="180.8">ADI_IN</text>
<text x="32.7" y="183.4">ADNTC_IN</text>
<text x="32.7" y="185.9">LED_R</text>
</g>
<g font-size="2.3" fill="#0e0e0e">
<text x="160.9" y="35.6">R1R2R3</text>
<text x="85.1" y="41.4">A</text>
<text x="88.7" y="40.9">U1</text>
<text x="141.1" y="41.4">A</text>
<text x="144.6" y="40.9">U2</text>
<text x="160.9" y="38.1">1K1K1K</text>
<text x="88.7" y="43.5">3641A</text>
<text x="144.6" y="43.5">3641A</text>
<text x="48.5" y="57.7">K</text>
<text x="104.4" y="57.7">K</text>
<text x="157.3" y="68.2">EC1</text>
<text x="157.3" y="70.7">100uF/16V</text>
<text x="172.6" y="68.7">C1</text>
<text x="172.6" y="71.2">0.1uF</text>
<text x="213.3" y="68.9">U3</text>
<text x="213.3" y="71.5">TM1639</text>
<text x="20" y="89.3">J1</text>
<text x="20" y="104.5">SW下载</text>
<text x="242.3" y="106.8">R9</text>
<text x="260.1" y="106.8">R10</text>
<text x="20" y="109.6">J2</text>
<text x="242.3" y="109.3">5.1K</text>
<text x="260.1" y="109.3">100R</text>
<text x="63.8" y="118.5">R41K</text>
<text x="104.4" y="118.5">R5</text>
<text x="107.5" y="118.5">1K</text>
<text x="145.2" y="118.5">R61K</text>
<text x="180.8" y="118.5">R70R</text>
<text x="196.6" y="119.5">R8</text>
<text x="210.8" y="119.5">C2</text>
<text x="220.9" y="119.5">C3</text>
<text x="20" y="124.9">US1串口</text>
<text x="81.1" y="122.1">C4</text>
<text x="81.1" y="124.6">0.1uF</text>
<text x="121.7" y="122.1">C5</text>
<text x="121.7" y="124.6">0.1uF</text>
<text x="162.4" y="122.1">C6</text>
<text x="162.4" y="124.6">0.1uF</text>
<text x="196.6" y="122.1">10K</text>
<text x="210.8" y="122.1">0.1uF</text>
<text x="220.9" y="122.1">0.1uF</text>
<text x="246.1" y="124.6">LED1</text>
<text x="263.9" y="124.6">LED2</text>
<text x="20" y="127.4">J3</text>
<text x="246.1" y="127.2">LED_R</text>
<text x="263.9" y="127.2">LED_G</text>
<text x="198.1" y="137.3">C7</text>
<text x="20" y="140.1">BOOT0选择</text>
<text x="198.1" y="139.9">0.1uF</text>
<text x="25.1" y="152.6">C8</text>
<text x="25.1" y="155.2">0.1uF</text>
<text x="42.9" y="152.9">U4</text>
<text x="42.9" y="155.4">SPX1117M-3.3</text>
<text x="65.8" y="152.6">C9</text>
<text x="65.8" y="155.2">0.1uF</text>
<text x="75.9" y="152.1">EC2</text>
<text x="75.9" y="154.6">100uF/16V</text>
<text x="96.3" y="155.2">C10</text>
<text x="101.4" y="152.9">Y1</text>
<text x="101.4" y="155.4">8MHZ</text>
<text x="114.1" y="155.2">C11</text>
<text x="96.3" y="157.7">15pF</text>
<text x="114.1" y="157.7">15pF</text>
<text x="20" y="168.1">J4</text>
<text x="139.6" y="170.6">U5</text>
<text x="139.6" y="173.2">STM32F030F4P6-SSOP20</text>
<text x="20" y="193.5">XH2.54-8P</text>
</g>
<g font-size="1.8">
<text x="137.8" y="143.8">BOOT0</text>
<text x="155.8" y="143.8">PA14/SWCLK</text>
<text x="137.8" y="146.3">PF0-OSC_IN</text>
<text x="137.8" y="148.9">PF1-OSC_OUT</text>
<text x="151.9" y="148.9">PA10/USART1_RX</text>
<text x="156.2" y="146.3">PA13/SWDIO</text>
<text x="137.8" y="151.4">NRST</text>
<text x="137.8" y="154">VDDA</text>
<text x="152.9" y="151.4">PA9/USART1_TX</text>
<text x="162.8" y="154">VDD</text>
<text x="137.8" y="156.5">PA0</text>
<text x="137.8" y="159">PA1</text>
<text x="137.8" y="161.6">PA2</text>
<text x="154.1" y="161.6">PA7/SPI1_MOSI</text>
<text x="163.4" y="156.5">VSS</text>
<text x="163.6" y="159">PB1</text>
<text x="137.8" y="164.1">PA3</text>
<text x="137.8" y="166.7">PA4/SPI1_NSS</text>
<text x="154.1" y="164.1">PA6/SPI1_MISO</text>
<text x="155.1" y="166.7">PA5/SPI1_SCK</text>
</g>
</svg>
